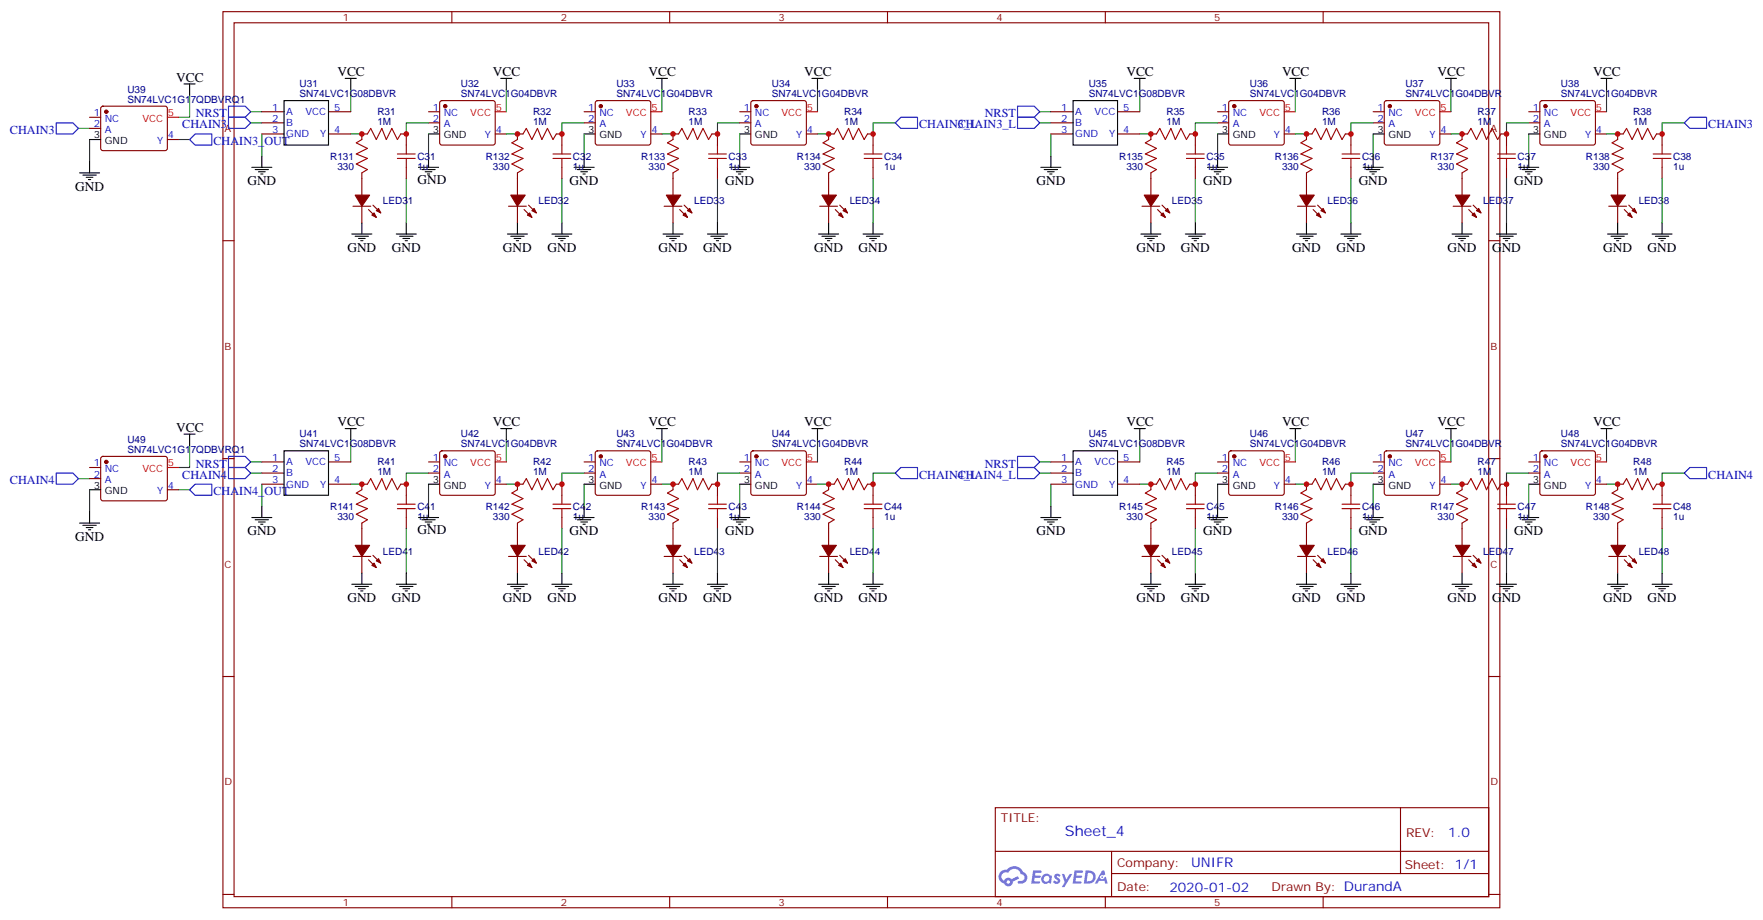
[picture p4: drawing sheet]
<svg xmlns="http://www.w3.org/2000/svg" width="560mm" height="292mm" viewBox="0 0 560 292" stroke-linecap="round" stroke-linejoin="round" font-family="sans-serif">
<g fill="none" stroke="#870000" stroke-width=".35">
<path d="M70.8 3.7h405.3v284.3h-405.3zM74.3 7.2h398.3v277.3h-398.3zM143.4 3.7v3.5M212.6 3.7v3.5M281.7 3.7v3.5M350.9 3.7v3.5M420 3.7v3.5M70.8 76.4h3.5M472.6 76.4h3.5M70.8 145.5h3.5M472.6 145.5h3.5M70.8 214.7h3.5"/>
<path d="M472.6 214.7h3.5M315.9 256.3h156.7v28.2h-156.7zM444.6 256.3v20.9M316 270.1h156.5M352.9 277.2h119.6M352.9 270.1v14.2M70.8 283.8h3.5M143.4 284.5v3.5M212.6 284.5v3.5M281.7 284.5v3.5M350.9 284.5v3.5M420 284.5v3.5"/>
<path d="M472.6 283.8h3.5"/>
</g>
<g fill="#5487ff">
<path d="M334.9 277.5a1.22 1.22 0 0 1 1.8 .2l-.4 .6a.47 .47 0 0 0-.4-.4 .47 .47 0 0 0-.5 .2l.2 .2a1.14 1.14 0 0 1 .7 1.8 1.14 1.14 0 0 1-1.9 0l-.2-.2 .5-.6 .7 .5a.29 .29 0 0 0 .4-.3 .29 .29 0 0 0-.3-.3 1.04 1.04 0 0 1-.6-1.7z"/>
<path d="M327.9 276.2h2.4l.3 .2-.1 .5-1.8 .1-.2 .8h1.6l.3 .4-.4 .4h-1.6l-.1 1.1h1.7l.2 .3-.2 .3-2.7 .1z"/>
<path d="M341.1 276.2l2.7 .2-.2 .5-1.8 .1-.1 .8h1.5l.3 .4-.4 .4-1.5-.1-.2 1.1 1.7 .1 .2 .3-.2 .3-2.6 .1z"/>
<path d="M349.8 276.2h.7l.4 1.3-.6 .3a.69 .69 0 0 0-1.1 .3 .69 .69 0 0 0 .5 .9 .69 .69 0 0 0 .9-.6l.4-.2 .6 2.2h-.8l-.2-.9h-1.7l-.5 .9h-.9z"/>
<path d="M337.1 277.3h.7l.7 1.8 1.1-1.8h.8l-2.5 4.2h-.9l1-1.5z"/>
<path d="M344.6 276.2l-.6 4.2h1.4a2.11 2.11 0 0 0 2.4-2.1 2.11 2.11 0 0 0-2.5-2.1zM345.3 277a1.43 1.43 0 0 1 1.7 1.6 1.43 1.43 0 0 1-2 1z"/>
<path d="M330.9 277.8a1.54 1.54 0 0 0 0 2.2 1.54 1.54 0 0 0 2.1 .1l.6 .3 .3-2.3-.6-.3a1.49 1.49 0 0 0-2.4 0zM331.2 278.8a.95 .95 0 0 1 1.9 0 .95 .95 0 0 1-1.9 0z"/>
<path d="M317.7 276.6a2.18 2.18 0 0 0 1 3.7 1.44 1.44 0 0 0 1.7 .9 1.44 1.44 0 0 0 1.1-1.4l2-1.1-.4-.7-1.9 1a1.47 1.47 0 0 0-2.5 .4 1.39 1.39 0 0 1-.6-1.9 1.39 1.39 0 0 1 2-.5 2.12 2.12 0 0 1 2.1-1.3 2.12 2.12 0 0 1 1.9 1.7 1.14 1.14 0 0 1 1.1 1.4 1.14 1.14 0 0 1-1.6 .7 .43 .43 0 0 0-.6 .4 .43 .43 0 0 0 .4 .5 1.98 1.98 0 0 0 2.6-1.2 1.98 1.98 0 0 0-1.3-2.6 3.1 3.1 0 0 0-5.2-.6l-.9 .1zM319.5 279.9a.55 .55 0 0 1 1.1 0 .55 .55 0 0 1-1.1 0z"/>
<circle cx="349.9" cy="278.3" r=".26"/>
</g>
<g fill="none" stroke="#000" stroke-width=".35">
<path d="M58.4 26.6h3.5M60.2 26.6v3.6M90.2 31.9h14.1v14.1h-14.1zM109.6 24.9h3.5M111.3 24.9v3.5M159 24.9h3.5M160.7 24.9v3.5M208.4 24.9h3.5M210.1 24.9v3.5M257.7 24.9h3.6M259.5 24.9v3.5M340.6 31.9h14.2v14.1h-14.2z"/>
<path d="M360 24.9h3.6M361.8 24.9v3.5M409.4 24.9h3.6M411.2 24.9v3.5M458.8 24.9h3.6M460.6 24.9v3.5M508.2 24.9h3.5M510 24.9v3.5M25.3 54.9h6.3M26.3 55.6h4.3M27.4 56.3h2.1M28.1 57h.7"/>
<path d="M28.4 51.3v3.6M28.4 44.3h3.6M79.9 53.1h6.4M81 53.8h4.2M82.1 54.5h2.1M82.8 55.2h.7M83.1 49.6v3.5M132.9 53.1h6.3M133.9 53.8h4.2M135 54.5h2.1M135.7 55.2h.7M136 42.5h3.6"/>
<path d="M136 49.6v3.5M182.2 53.1h6.4M183.3 53.8h4.2M184.4 54.5h2.1M185.1 55.2h.7M185.4 42.5h3.5M185.4 49.6v3.5M231.6 53.1h6.4M232.7 53.8h4.2M233.8 54.5h2.1M234.5 55.2h.7M234.8 42.5h3.5"/>
<path d="M234.8 49.6v3.5M330.4 53.1h6.4M331.5 53.8h4.2M332.5 54.5h2.1M333.2 55.2h.7M333.6 49.6v3.5M383.3 53.1h6.4M384.4 53.8h4.2M385.4 54.5h2.2M386.2 55.2h.7M386.5 42.5h3.5M386.5 49.6v3.5"/>
<path d="M432.7 53.1h6.4M433.8 53.8h4.2M434.8 54.5h2.2M435.5 55.2h.7M435.9 42.5h3.5M435.9 49.6v3.5M482.1 53.1h6.4M483.2 53.8h4.2M484.2 54.5h2.1M484.9 55.2h.7M485.3 42.5h3.5M485.3 49.6v3.5"/>
<path d="M111.7 74.3h6.3M112.7 75h4.3M113.8 75.7h2.1M114.5 76.4h.7M114.9 70.7v3.6M125.8 74.3h6.4M126.9 75h4.2M127.9 75.7h2.1M128.6 76.4h.7M129 70.7v3.6M161.1 74.3h6.3M162.1 75h4.3"/>
<path d="M163.2 75.7h2.1M163.9 76.4h.7M164.3 70.7v3.6M175.2 74.3h6.3M176.2 75h4.3M177.3 75.7h2.1M178 76.4h.7M178.4 70.7v3.6M210.5 74.3h6.3M211.5 75h4.3M212.6 75.7h2.1M213.3 76.4h.7"/>
<path d="M213.6 70.7v3.6M224.6 74.3h6.3M225.6 75h4.3M226.7 75.7h2.1M227.4 76.4h.7M227.8 70.7v3.6M259.9 74.3h6.3M260.9 75h4.2M262 75.7h2.1M262.7 76.4h.7M263 70.7v3.6M274 74.3h6.3"/>
<path d="M275 75h4.3M276.1 75.7h2.1M276.8 76.4h.7M277.1 70.7v3.6M362.2 74.3h6.3M363.2 75h4.3M364.3 75.7h2.1M365 76.4h.7M365.3 70.7v3.6M376.3 74.3h6.3M377.3 75h4.3M378.4 75.7h2.1"/>
<path d="M379.1 76.4h.7M379.4 70.7v3.6M411.6 74.3h6.3M412.6 75h4.2M413.7 75.7h2.1M414.4 76.4h.7M414.7 70.7v3.6M425.7 74.3h6.3M426.7 75h4.3M427.8 75.7h2.1M428.5 76.4h.7M428.8 70.7v3.6"/>
<path d="M460.9 74.3h6.4M462 75h4.2M463.1 75.7h2.1M463.8 76.4h.7M464.1 70.7v3.6M475.1 74.3h6.3M476.1 75h4.2M477.2 75.7h2.1M477.9 76.4h.7M478.2 70.7v3.6M510.3 74.3h6.4M511.4 75h4.2"/>
<path d="M512.4 75.7h2.2M513.2 76.4h.7M513.5 70.7v3.6M524.4 74.3h6.4M525.5 75h4.2M526.6 75.7h2.1M527.3 76.4h.7M527.6 70.7v3.6M58.4 137.8h3.5M60.2 137.8v3.5M109.6 136h3.5M111.3 136v3.5"/>
<path d="M159 136h3.5M160.7 136v3.5M208.4 136h3.5M210.1 136v3.5M257.7 136h3.6M259.5 136v3.5M360 136h3.6M361.8 136v3.5M409.4 136h3.6M411.2 136v3.5M458.8 136h3.6M460.6 136v3.5"/>
<path d="M508.2 136h3.5M510 136v3.5M28.4 155.4h3.6M90.2 143.1h14.1v14.1h-14.1zM136 153.6h3.6M185.4 153.6h3.5M234.8 153.6h3.5M340.6 143.1h14.2v14.1h-14.2zM386.5 153.6h3.5M435.9 153.6h3.5M485.3 153.6h3.5M25.3 166h6.3"/>
<path d="M26.3 166.7h4.3M27.4 167.4h2.1M28.1 168.1h.7M28.4 162.5v3.5M79.9 164.2h6.4M81 164.9h4.2M82.1 165.6h2.1M82.8 166.3h.7M83.1 160.7v3.5M132.9 164.2h6.3M133.9 164.9h4.2M135 165.6h2.1"/>
<path d="M135.7 166.3h.7M136 160.7v3.5M182.2 164.2h6.4M183.3 164.9h4.2M184.4 165.6h2.1M185.1 166.3h.7M185.4 160.7v3.5M231.6 164.2h6.4M232.7 164.9h4.2M233.8 165.6h2.1M234.5 166.3h.7M234.8 160.7v3.5"/>
<path d="M330.4 164.2h6.4M331.5 164.9h4.2M332.5 165.6h2.1M333.2 166.3h.7M333.6 160.7v3.5M383.3 164.2h6.4M384.4 164.9h4.2M385.4 165.6h2.2M386.2 166.3h.7M386.5 160.7v3.5M432.7 164.2h6.4M433.8 164.9h4.2"/>
<path d="M434.8 165.6h2.2M435.5 166.3h.7M435.9 160.7v3.5M482.1 164.2h6.4M483.2 164.9h4.2M484.2 165.6h2.1M484.9 166.3h.7M485.3 160.7v3.5M111.7 185.4h6.3M112.7 186.1h4.3M113.8 186.8h2.1M114.5 187.5h.7"/>
<path d="M114.9 181.9v3.5M125.8 185.4h6.4M126.9 186.1h4.2M127.9 186.8h2.1M128.6 187.5h.7M129 181.9v3.5M161.1 185.4h6.3M162.1 186.1h4.3M163.2 186.8h2.1M163.9 187.5h.7M164.3 181.9v3.5M175.2 185.4h6.3"/>
<path d="M176.2 186.1h4.3M177.3 186.8h2.1M178 187.5h.7M178.4 181.9v3.5M210.5 185.4h6.3M211.5 186.1h4.3M212.6 186.8h2.1M213.3 187.5h.7M213.6 181.9v3.5M224.6 185.4h6.3M225.6 186.1h4.3M226.7 186.8h2.1"/>
<path d="M227.4 187.5h.7M227.8 181.9v3.5M259.9 185.4h6.3M260.9 186.1h4.2M262 186.8h2.1M262.7 187.5h.7M263 181.9v3.5M274 185.4h6.3M275 186.1h4.3M276.1 186.8h2.1M276.8 187.5h.7M277.1 181.9v3.5"/>
<path d="M362.2 185.4h6.3M363.2 186.1h4.3M364.3 186.8h2.1M365 187.5h.7M365.3 181.9v3.5M376.3 185.4h6.3M377.3 186.1h4.3M378.4 186.8h2.1M379.1 187.5h.7M379.4 181.9v3.5M411.6 185.4h6.3M412.6 186.1h4.2"/>
<path d="M413.7 186.8h2.1M414.4 187.5h.7M414.7 181.9v3.5M425.7 185.4h6.3M426.7 186.1h4.3M427.8 186.8h2.1M428.5 187.5h.7M428.8 181.9v3.5M460.9 185.4h6.4M462 186.1h4.2M463.1 186.8h2.1M463.8 187.5h.7"/>
<path d="M464.1 181.9v3.5M475.1 185.4h6.3M476.1 186.1h4.2M477.2 186.8h2.1M477.9 187.5h.7M478.2 181.9v3.5M510.3 185.4h6.4M511.4 186.1h4.2M512.4 186.8h2.2M513.2 187.5h.7M513.5 181.9v3.5M524.4 185.4h6.4"/>
<path d="M525.5 186.1h4.2M526.6 186.8h2.1M527.3 187.5h.7M527.6 181.9v3.5"/>
</g>
<g fill="none" stroke="#00f" stroke-width=".35">
<path d="M17.9 39h5.2l1.8 1.7-1.8 1.8h-5.2zM72.5 37.2h5.3l1.8 1.8-1.8 1.7h-5.3zM72.5 33.7h5.3l1.8 1.8-1.8 1.7h-5.3zM286 37.2h5.3v3.5h-5.3l-1.8-1.7zM323 33.7h5.3l1.8 1.8-1.8 1.7h-5.3zM323 37.2h5.3l1.8 1.8-1.8 1.7h-5.3zM536.4 37.2h5.3v3.5h-5.3l-1.7-1.7zM60.2 44.3l1.7-1.8h5.3v3.5h-5.3zM17.9 150.1h5.2l1.8 1.8-1.8 1.7h-5.2zM60.2 155.4l1.7-1.8h5.3v3.6h-5.3zM72.5 144.8h5.3l1.8 1.8-1.8 1.7h-5.3zM72.5 148.3h5.3l1.8 1.8-1.8 1.8h-5.3z"/>
<path d="M286 148.3h5.3v3.6h-5.3l-1.8-1.8zM323 148.3h5.3l1.8 1.8-1.8 1.8h-5.3zM323 144.8h5.3l1.8 1.8-1.8 1.7h-5.3zM536.4 148.3h5.3v3.6h-5.3l-1.7-1.8z"/>
</g>
<g fill="none" stroke="#f00" stroke-width=".35">
<path d="M53.1 37.2h3.6M157.2 35.5h3.5M206.6 35.5h3.5M256 35.5h3.5M407.7 35.5h3.5M457.1 35.5h3.5M506.4 35.5h3.6M53.1 148.3h3.6M157.2 146.6h3.5M206.6 146.6h3.5M256 146.6h3.5M407.7 146.6h3.5"/>
<path d="M457.1 146.6h3.5M506.4 146.6h3.6"/>
</g>
<g fill="none" stroke="#870000" stroke-width=".35">
<path d="M28.4 37.2h3.6M32.2 33.9l.5-.2h20l.4 .7v13l-.7 .4-20-.1-.4-.6v-12.7zM83.1 39h7.1M83.1 35.5h7.1M104.3 35.5h7M136 39h3.6M136 35.5h3.6M139.8 32.1l.5-.2h16.2l.5 .2 .2 .5v12.7l-.2 .5-.5 .2h-16.2l-.5-.2-.2-.5v-12.7zM185.4 39h3.5M185.4 35.5h3.5M189.2 32.1l.5-.2h16.2l.5 .2 .2 .5v12.7l-.2 .5-.5 .2h-16.2l-.5-.2-.3-.5v-12.7zM234.8 39h3.5"/>
<path d="M234.8 35.5h3.5M238.6 32.1l.4-.2h16.3l.5 .2 .2 .5v12.7l-.3 .5-.4 .2h-16.3l-.5-.2-.2-.5v-12.7zM333.6 39h7M333.6 35.5h7M354.8 35.5h7M386.5 39h3.5M386.5 35.5h3.5M390.3 32.1l.4-.2h16.3l.5 .2 .2 .5v12.7l-.3 .5-.4 .2h-16.3l-.5-.2-.2-.5v-12.7zM435.9 39h3.5M435.9 35.5h3.5M439.7 32.1l.4-.2h16.3l.5 .2 .2 .5v12.7l-.3 .5-.4 .2h-16.3l-.5-.2-.2-.5v-12.7zM485.3 39h3.5"/>
<path d="M485.3 35.5h3.5M489 32.1l.5-.2h16.2l.5 .2 .2 .5v12.7l-.2 .5-.5 .2h-16.2l-.5-.2-.2-.5v-12.7zM28.4 40.7h3.6M53.1 44.3h3.6M83.1 42.5h7.1M104.3 42.5h7M114.9 54.9v7M116.6 42.5h-1.7v1.8M127.2 42.5h1.8v3.5M129 53.1v3.5M157.2 42.5h3.5M164.3 54.9v7"/>
<path d="M166 42.5h-1.7v1.8M176.6 42.5h1.8v3.5M178.4 53.1v3.5M206.6 42.5h3.5M213.6 54.9v7M215.4 42.5h-1.8v1.8M226 42.5h1.8v3.5M227.8 53.1v3.5M256 42.5h3.5M263 54.9v7M264.8 42.5h-1.8v1.8M275.4 42.5h1.7v3.5"/>
<path d="M277.1 53.1v3.5M333.6 42.5h7M354.8 42.5h7M365.3 54.9v7M367.1 42.5h-1.8v1.8M377.7 42.5h1.7v3.5M379.4 53.1v3.5M407.7 42.5h3.5M414.7 54.9v7M416.5 42.5h-1.8v1.8M427.1 42.5h1.7v3.5M428.8 53.1v3.5"/>
<path d="M457.1 42.5h3.5M464.1 54.9v7M465.9 42.5h-1.8v1.8M476.5 42.5h1.7v3.5M478.2 53.1v3.5M506.4 42.5h3.6M513.5 54.9v7M515.3 42.5h-1.8v1.8M525.9 42.5h1.7v3.5M527.6 53.1v3.5M112 65.4h5.7M114.9 65.4v5.3"/>
<path d="M117 66.5l2.5 2.5M118.4 65.1l2.5 2.5M161.4 65.4h5.7M164.3 65.4v5.3M166.4 66.5l2.4 2.5M167.8 65.1l2.5 2.5M210.8 65.4h5.7M213.6 65.4v5.3M215.8 66.5l2.4 2.5M217.2 65.1l2.4 2.5M260.2 65.4h5.7M263 65.4v5.3"/>
<path d="M265.1 66.5l2.5 2.5M266.6 65.1l2.4 2.5M362.5 65.4h5.7M365.3 65.4v5.3M367.5 66.5l2.4 2.5M368.9 65.1l2.4 2.5M411.9 65.4h5.6M414.7 65.4v5.3M416.8 66.5l2.5 2.5M418.3 65.1l2.4 2.5M461.3 65.4h5.6M464.1 65.4v5.3"/>
<path d="M466.2 66.5l2.5 2.5M467.6 65.1l2.5 2.5M510.7 65.4h5.6M513.5 65.4v5.3M515.6 66.5l2.5 2.5M517 65.1l2.5 2.5M28.4 148.3h3.6M28.4 151.9h3.6M32.2 145l.5-.2 20 .1 .4 .6v13l-.7 .4h-20l-.4-.7v-12.7zM53.1 155.4h3.6M83.1 153.6h7.1M83.1 150.1h7.1"/>
<path d="M83.1 146.6h7.1M104.3 153.6h7M104.3 146.6h7M116.6 153.6h-1.7v1.8M127.2 153.6h1.8v3.6M136 150.1h3.6M136 146.6h3.6M139.8 143.3l.5-.2h16.2l.5 .2 .2 .5v12.7l-.2 .5-.5 .2h-16.2l-.5-.3-.2-.4v-12.7zM157.2 153.6h3.5M166 153.6h-1.7v1.8M176.6 153.6h1.8v3.6M185.4 150.1h3.5"/>
<path d="M185.4 146.6h3.5M189.2 143.3l.5-.2h16.2l.5 .2 .2 .5v12.7l-.2 .5-.5 .2h-16.2l-.5-.3-.3-.4v-12.7zM206.6 153.6h3.5M215.4 153.6h-1.8v1.8M226 153.6h1.8v3.6M234.8 150.1h3.5M234.8 146.6h3.5M238.6 143.3l.4-.2h16.3l.5 .2 .2 .5v12.7l-.3 .5-.4 .2h-16.3l-.5-.3-.2-.4v-12.7zM256 153.6h3.5M264.8 153.6h-1.8v1.8M275.4 153.6h1.7v3.6M333.6 153.6h7"/>
<path d="M333.6 150.1h7M333.6 146.6h7M354.8 153.6h7M354.8 146.6h7M367.1 153.6h-1.8v1.8M377.7 153.6h1.7v3.6M386.5 150.1h3.5M386.5 146.6h3.5M390.3 143.3l.4-.2h16.3l.5 .2 .2 .5v12.7l-.3 .5-.4 .2h-16.3l-.5-.3-.2-.4v-12.7zM407.7 153.6h3.5M416.5 153.6h-1.8v1.8M427.1 153.6h1.7v3.6"/>
<path d="M435.9 150.1h3.5M435.9 146.6h3.5M439.7 143.3l.4-.2h16.3l.5 .2 .2 .5v12.7l-.3 .5-.4 .2h-16.3l-.5-.3-.2-.4v-12.7zM457.1 153.6h3.5M465.9 153.6h-1.8v1.8M476.5 153.6h1.7v3.6M485.3 150.1h3.5M485.3 146.6h3.5M489 143.3l.5-.2h16.2l.5 .2 .2 .5v12.7l-.2 .5-.5 .2h-16.2l-.5-.3-.2-.4v-12.7zM506.4 153.6h3.6M515.3 153.6h-1.8v1.8M525.9 153.6h1.7v3.6"/>
<path d="M112 176.6h5.7M114.9 166v7M114.9 176.6v5.3M117 177.6l2.5 2.5M118.4 176.2l2.5 2.5M129 164.2v3.5M161.4 176.6h5.7M164.3 166v7M164.3 176.6v5.3M166.4 177.6l2.4 2.5M167.8 176.2l2.5 2.5M178.4 164.2v3.5"/>
<path d="M210.8 176.6h5.7M213.6 166v7M213.6 176.6v5.3M215.8 177.6l2.4 2.5M217.2 176.2l2.4 2.5M227.8 164.2v3.5M260.2 176.6h5.7M263 166v7M263 176.6v5.3M265.1 177.6l2.5 2.5M266.6 176.2l2.4 2.5M277.1 164.2v3.5"/>
<path d="M362.5 176.6h5.7M365.3 166v7M365.3 176.6v5.3M367.5 177.6l2.4 2.5M368.9 176.2l2.4 2.5M379.4 164.2v3.5M411.9 176.6h5.6M414.7 166v7M414.7 176.6v5.3M416.8 177.6l2.5 2.5M418.3 176.2l2.4 2.5M428.8 164.2v3.5"/>
<path d="M461.3 176.6h5.6M464.1 166v7M464.1 176.6v5.3M466.2 177.6l2.5 2.5M467.6 176.2l2.5 2.5M478.2 164.2v3.5M510.7 176.6h5.6M513.5 166v7M513.5 176.6v5.3M515.6 177.6l2.5 2.5M517 176.2l2.5 2.5M527.6 164.2v3.5"/>
</g>
<g fill="#870000" stroke="#870000" stroke-width=".35">
<path d="M118 68.3l.7-.7 .8 1.4z"/>
<path d="M120.2 66.1l.7 1.5-1.4-.7z"/>
<path d="M112.7 61.9h4.6l-2.4 3.5z"/>
<path d="M167.4 68.3l.7-.7 .7 1.4z"/>
<path d="M169.5 66.1l.8 1.5-1.5-.7z"/>
<path d="M162.1 61.9h4.6l-2.4 3.5z"/>
<path d="M216.8 68.3l.7-.7 .7 1.4z"/>
<path d="M218.9 66.1l.7 1.5-1.4-.7z"/>
<path d="M211.5 61.9h4.6l-2.5 3.5z"/>
<path d="M266.9 67.6l.7 1.4-1.4-.7z"/>
<path d="M267.6 66.9l.7-.8 .7 1.5z"/>
<path d="M260.9 61.9h4.6l-2.5 3.5z"/>
<path d="M516.7 68.3l.7-.7 .7 1.4z"/>
<path d="M518.8 66.1l.7 1.5-1.4-.7z"/>
<path d="M511.4 61.9h4.6l-2.5 3.5z"/>
<path d="M467.3 68.3l.7-.7 .7 1.4z"/>
<path d="M468.7 66.9l.7-.8 .7 1.5z"/>
<path d="M462 61.9h4.6l-2.5 3.5z"/>
<path d="M417.9 68.3l.7-.7 .7 1.4z"/>
<path d="M419.3 66.9l.7-.8 .7 1.5z"/>
<path d="M412.6 61.9h4.6l-2.5 3.5z"/>
<path d="M369.2 67.6l.7 1.4-1.4-.7z"/>
<path d="M369.9 66.9l.7-.8 .7 1.5z"/>
<path d="M363.2 61.9h4.6l-2.5 3.5z"/>
<path d="M369.2 178.7l.7 1.4-1.4-.7z"/>
<path d="M369.9 178l.7-.7 .7 1.4z"/>
<path d="M363.2 173h4.6l-2.5 3.6z"/>
<path d="M417.9 179.4l.7-.7 .7 1.4z"/>
<path d="M419.3 178l.7-.7 .7 1.4z"/>
<path d="M412.6 173h4.6l-2.5 3.6z"/>
<path d="M468 178.7l.7 1.4-1.4-.7z"/>
<path d="M468.7 178l.7-.7 .7 1.4z"/>
<path d="M462 173h4.6l-2.5 3.6z"/>
<path d="M516.7 179.4l.7-.7 .7 1.4z"/>
<path d="M518.8 177.3l.7 1.4-1.4-.7z"/>
<path d="M511.4 173h4.6l-2.5 3.6z"/>
<path d="M266.9 178.7l.7 1.4-1.4-.7z"/>
<path d="M267.6 178l.7-.7 .7 1.4z"/>
<path d="M260.9 173h4.6l-2.5 3.6z"/>
<path d="M216.8 179.4l.7-.7 .7 1.4z"/>
<path d="M218.9 177.3l.7 1.4-1.4-.7z"/>
<path d="M211.5 173h4.6l-2.5 3.6z"/>
<path d="M168.1 178.7l.7 1.4-1.4-.7z"/>
<path d="M169.5 177.3l.8 1.4-1.5-.7z"/>
<path d="M162.1 173h4.6l-2.4 3.6z"/>
<path d="M118.7 178.7l.8 1.4-1.5-.7z"/>
<path d="M119.5 178l.7-.7 .7 1.4z"/>
<path d="M112.7 173h4.6l-2.4 3.6z"/>
<circle cx="141.3" cy="33.7" r=".53"/>
<circle cx="190.7" cy="33.7" r=".53"/>
<circle cx="240.1" cy="33.7" r=".53"/>
<circle cx="490.6" cy="33.7" r=".53"/>
<circle cx="441.2" cy="33.7" r=".53"/>
<circle cx="391.8" cy="33.7" r=".53"/>
<circle cx="391.8" cy="144.8" r=".53"/>
<circle cx="441.2" cy="144.8" r=".53"/>
<circle cx="490.6" cy="144.8" r=".53"/>
<circle cx="240.1" cy="144.8" r=".53"/>
<circle cx="190.7" cy="144.8" r=".53"/>
<circle cx="141.3" cy="144.8" r=".53"/>
<circle cx="33.7" cy="35.5" r=".53"/>
<circle cx="33.7" cy="146.6" r=".53"/>
</g>
<g fill="none" stroke="#008700" stroke-width=".35">
<path d="M60.2 30.2v7h-3.5M79.6 35.5h3.5M79.6 39h3.5M111.3 28.4v7.1M136 39h-7v3.5M160.7 28.4v7.1M185.4 39h-7v3.5M210.1 28.4v7.1M234.8 39h-7v3.5M259.5 28.4v7.1M284.2 39h-7.1v3.5M330.1 35.5h3.5"/>
<path d="M330.1 39h3.5M361.8 28.4v7.1M386.5 39h-7.1v3.5M411.2 28.4v7.1M435.9 39h-7.1v3.5M460.6 28.4v7.1M485.3 39h-7.1v3.5M510 28.4v7.1M534.7 39h-7.1v3.5M24.9 40.7h3.5M28.4 44.3v7M56.7 44.3h3.5"/>
<path d="M83.1 42.5v7.1M111.3 42.5h3.6M129 56.6v14.1M136 42.5v7.1M160.7 42.5h3.6M178.4 56.6v14.1M185.4 42.5v7.1M210.1 42.5h3.5M227.8 56.6v14.1M234.8 42.5v7.1M259.5 42.5h3.5M277.1 56.6v14.1"/>
<path d="M333.6 42.5v7.1M361.8 42.5h3.5M379.4 56.6v14.1M386.5 42.5v7.1M411.2 42.5h3.5M428.8 56.6v14.1M435.9 42.5v7.1M460.6 42.5h3.5M478.2 56.6v14.1M485.3 42.5v7.1M510 42.5h3.5M527.6 56.6v14.1"/>
<path d="M111.3 139.5v7.1M160.7 139.5v7.1M210.1 139.5v7.1M259.5 139.5v7.1M361.8 139.5v7.1M411.2 139.5v7.1M460.6 139.5v7.1M510 139.5v7.1M24.9 151.9h3.5M28.4 155.4v7.1M56.7 155.4h3.5M60.2 141.3v7h-3.5"/>
<path d="M79.6 146.6h3.5M79.6 150.1h3.5M83.1 153.6v7.1M111.3 153.6h3.6M136 150.1h-7v3.5M136 153.6v7.1M160.7 153.6h3.6M185.4 150.1h-7v3.5M185.4 153.6v7.1M210.1 153.6h3.5M234.8 150.1h-7v3.5M234.8 153.6v7.1"/>
<path d="M259.5 153.6h3.5M284.2 150.1h-7.1v3.5M330.1 146.6h3.5M330.1 150.1h3.5M333.6 153.6v7.1M361.8 153.6h3.5M386.5 150.1h-7.1v3.5M386.5 153.6v7.1M411.2 153.6h3.5M435.9 150.1h-7.1v3.5M435.9 153.6v7.1M460.6 153.6h3.5"/>
<path d="M485.3 150.1h-7.1v3.5M485.3 153.6v7.1M510 153.6h3.5M534.7 150.1h-7.1v3.5M129 167.7v14.2M178.4 167.7v14.2M227.8 167.7v14.2M277.1 167.7v14.2M379.4 167.7v14.2M428.8 167.7v14.2M478.2 167.7v14.2M527.6 167.7v14.2"/>
</g>
<g fill="none" stroke="#a10000" stroke-width=".35">
<path d="M114.9 44.3l-1.8 1 3.5 1.8-3.5 1.8 3.5 1.4-3.5 1.7 3.5 1.8-1.7 1.1M116.6 42.5l1.1-1.8 1.8 3.6 1.7-3.6 1.4 3.6 1.8-3.6 1.8 3.6 1-1.8M126.2 50.3h5.6M126.2 48.9h5.6M129 46v2.9M129 50.3v2.8M164.3 44.3l-1.8 1 3.5 1.8-3.5 1.8 3.5 1.4-3.5 1.7 3.5 1.8-1.7 1.1M166 42.5l1.1-1.8 1.7 3.6 1.8-3.6 1.4 3.6 1.8-3.6 1.7 3.6 1.1-1.8M175.5 50.3h5.7M175.5 48.9h5.7M178.4 46v2.9M178.4 50.3v2.8"/>
<path d="M213.6 44.3l-1.7 1 3.5 1.8-3.5 1.8 3.5 1.4-3.5 1.7 3.5 1.8-1.8 1.1M215.4 42.5l1.1-1.8 1.7 3.6 1.8-3.6 1.4 3.6 1.8-3.6 1.7 3.6 1.1-1.8M224.9 50.3h5.7M224.9 48.9h5.7M227.8 46v2.9M227.8 50.3v2.8M263 44.3l-1.7 1 3.5 1.8-3.5 1.8 3.5 1.4-3.5 1.7 3.5 1.8-1.8 1.1M264.8 42.5l1.1-1.8 1.7 3.6 1.8-3.6 1.4 3.6 1.8-3.6 1.7 3.6 1.1-1.8M274.3 50.3h5.7M274.3 48.9h5.7M277.1 46v2.9M277.1 50.3v2.8"/>
<path d="M365.3 44.3l-1.7 1 3.5 1.8-3.5 1.8 3.5 1.4-3.5 1.7 3.5 1.8-1.8 1.1M367.1 42.5l1.1-1.8 1.7 3.6 1.8-3.6 1.4 3.6 1.8-3.6 1.7 3.6 1.1-1.8M376.6 50.3h5.7M376.6 48.9h5.7M379.4 46v2.9M379.4 50.3v2.8M414.7 44.3l-1.7 1 3.5 1.8-3.5 1.8 3.5 1.4-3.5 1.7 3.5 1.8-1.8 1.1M416.5 42.5l1-1.8 1.8 3.6 1.8-3.6 1.4 3.6 1.8-3.6 1.7 3.6 1.1-1.8M426 50.3h5.7M426 48.9h5.7M428.8 46v2.9M428.8 50.3v2.8"/>
<path d="M464.1 44.3l-1.7 1 3.5 1.8-3.5 1.8 3.5 1.4-3.5 1.7 3.5 1.8-1.8 1.1M465.9 42.5l1-1.8 1.8 3.6 1.8-3.6 1.4 3.6 1.7-3.6 1.8 3.6 1.1-1.8M475.4 50.3h5.6M475.4 48.9h5.6M478.2 46v2.9M478.2 50.3v2.8M513.5 44.3l-1.8 1 3.6 1.8-3.6 1.8 3.6 1.4-3.6 1.7 3.6 1.8-1.8 1.1M515.3 42.5l1-1.8 1.8 3.6 1.8-3.6 1.4 3.6 1.7-3.6 1.8 3.6 1.1-1.8M524.8 50.3h5.6M524.8 48.9h5.6M527.6 46v2.9M527.6 50.3v2.8"/>
<path d="M114.9 155.4l-1.8 1.1 3.5 1.7-3.5 1.8 3.5 1.4-3.5 1.8 3.5 1.7-1.7 1.1M116.6 153.6l1.1-1.7 1.8 3.5 1.7-3.5 1.4 3.5 1.8-3.5 1.8 3.5 1-1.8M126.2 160h5.6M129 157.2v2.8M164.3 155.4l-1.8 1.1 3.5 1.7-3.5 1.8 3.5 1.4-3.5 1.8 3.5 1.7-1.7 1.1M166 153.6l1.1-1.7 1.7 3.5 1.8-3.5 1.4 3.5 1.8-3.5 1.7 3.5 1.1-1.8M175.5 160h5.7M178.4 157.2v2.8M213.6 155.4l-1.7 1.1 3.5 1.7-3.5 1.8 3.5 1.4-3.5 1.8 3.5 1.7-1.8 1.1M215.4 153.6l1.1-1.7 1.7 3.5 1.8-3.5 1.4 3.5 1.8-3.5 1.7 3.5 1.1-1.8M224.9 160h5.7M227.8 157.2v2.8"/>
<path d="M263 155.4l-1.7 1.1 3.5 1.7-3.5 1.8 3.5 1.4-3.5 1.8 3.5 1.7-1.8 1.1M264.8 153.6l1.1-1.7 1.7 3.5 1.8-3.5 1.4 3.5 1.8-3.5 1.7 3.5 1.1-1.8M274.3 160h5.7M277.1 157.2v2.8M365.3 155.4l-1.7 1.1 3.5 1.7-3.5 1.8 3.5 1.4-3.5 1.8 3.5 1.7-1.8 1.1M367.1 153.6l1.1-1.7 1.7 3.5 1.8-3.5 1.4 3.5 1.8-3.5 1.7 3.5 1.1-1.8M376.6 160h5.7M379.4 157.2v2.8M414.7 155.4l-1.7 1.1 3.5 1.7-3.5 1.8 3.5 1.4-3.5 1.8 3.5 1.7-1.8 1.1M416.5 153.6l1-1.7 1.8 3.5 1.8-3.5 1.4 3.5 1.8-3.5 1.7 3.5 1.1-1.8M426 160h5.7M428.8 157.2v2.8"/>
<path d="M464.1 155.4l-1.7 1.1 3.5 1.7-3.5 1.8 3.5 1.4-3.5 1.8 3.5 1.7-1.8 1.1M465.9 153.6l1-1.7 1.8 3.5 1.8-3.5 1.4 3.5 1.7-3.5 1.8 3.5 1.1-1.8M475.4 160h5.6M478.2 157.2v2.8M513.5 155.4l-1.8 1.1 3.6 1.7-3.6 1.8 3.6 1.4-3.6 1.8 3.6 1.7-1.8 1.1M515.3 153.6l1-1.7 1.8 3.5 1.8-3.5 1.4 3.5 1.7-3.5 1.8 3.5 1.1-1.8M524.8 160h5.6M527.6 157.2v2.8M126.2 161.4h5.6M129 161.4v2.8M175.5 161.4h5.7M178.4 161.4v2.8"/>
<path d="M224.9 161.4h5.7M227.8 161.4v2.8M274.3 161.4h5.7M277.1 161.4v2.8M376.6 161.4h5.7M379.4 161.4v2.8M426 161.4h5.7M428.8 161.4v2.8M475.4 161.4h5.6M478.2 161.4v2.8M524.8 161.4h5.6M527.6 161.4v2.8"/>
</g>
<g fill="#c00">
<circle cx="365.3" cy="153.6" r=".88"/>
<circle cx="213.6" cy="153.6" r=".88"/>
<circle cx="277.1" cy="153.6" r=".88"/>
<circle cx="178.4" cy="153.6" r=".88"/>
<circle cx="129" cy="153.6" r=".88"/>
<circle cx="227.8" cy="153.6" r=".88"/>
<circle cx="114.9" cy="153.6" r=".88"/>
<circle cx="164.3" cy="153.6" r=".88"/>
<circle cx="263" cy="153.6" r=".88"/>
<circle cx="464.1" cy="153.6" r=".88"/>
<circle cx="527.6" cy="153.6" r=".88"/>
<circle cx="428.8" cy="153.6" r=".88"/>
<circle cx="478.2" cy="153.6" r=".88"/>
<circle cx="414.7" cy="153.6" r=".88"/>
<circle cx="513.5" cy="153.6" r=".88"/>
<circle cx="379.4" cy="153.6" r=".88"/>
<circle cx="379.4" cy="42.5" r=".88"/>
<circle cx="513.5" cy="42.5" r=".88"/>
<circle cx="414.7" cy="42.5" r=".88"/>
<circle cx="478.2" cy="42.5" r=".88"/>
<circle cx="428.8" cy="42.5" r=".88"/>
<circle cx="527.6" cy="42.5" r=".88"/>
<circle cx="464.1" cy="42.5" r=".88"/>
<circle cx="263" cy="42.5" r=".88"/>
<circle cx="164.3" cy="42.5" r=".88"/>
<circle cx="114.9" cy="42.5" r=".88"/>
<circle cx="227.8" cy="42.5" r=".88"/>
<circle cx="129" cy="42.5" r=".88"/>
<circle cx="178.4" cy="42.5" r=".88"/>
<circle cx="277.1" cy="42.5" r=".88"/>
<circle cx="213.6" cy="42.5" r=".88"/>
<circle cx="365.3" cy="42.5" r=".88"/>
</g>
<text font-size="4.6" fill="#00f" x="338" y="265.3">Sheet_4</text>
<g font-size="4.2">
<text x="56" y="25.9">VCC</text>
<text x="107.1" y="24.2">VCC</text>
<text x="156.5" y="24.2">VCC</text>
<text x="205.9" y="24.2">VCC</text>
<text x="255.3" y="24.2">VCC</text>
<text x="357.6" y="24.2">VCC</text>
<text x="407" y="24.2">VCC</text>
<text x="456.4" y="24.2">VCC</text>
<text x="505.7" y="24.2">VCC</text>
<text x="78.5" y="58.7">GND</text>
<text x="132.5" y="58.4">GND</text>
<text x="180.8" y="58.7">GND</text>
<text x="230.2" y="58.7">GND</text>
<text x="329" y="58.7">GND</text>
<text x="381.9" y="58.7">GND</text>
<text x="431.3" y="58.7">GND</text>
<text x="480.7" y="58.7">GND</text>
<text x="23.8" y="60.5">GND</text>
<text x="110.3" y="79.9">GND</text>
<text x="124.4" y="79.9">GND</text>
<text x="159.7" y="79.9">GND</text>
<text x="173.8" y="79.9">GND</text>
<text x="209.1" y="79.9">GND</text>
<text x="223.2" y="79.9">GND</text>
<text x="258.4" y="79.9">GND</text>
<text x="272.6" y="79.9">GND</text>
<text x="360.8" y="79.9">GND</text>
<text x="374.9" y="79.9">GND</text>
<text x="410.1" y="79.9">GND</text>
<text x="424.3" y="79.9">GND</text>
<text x="459.5" y="79.9">GND</text>
<text x="473.6" y="79.9">GND</text>
<text x="508.9" y="79.9">GND</text>
<text x="523" y="79.9">GND</text>
<text x="56" y="137.1">VCC</text>
<text x="107.1" y="135.3">VCC</text>
<text x="156.5" y="135.3">VCC</text>
<text x="205.9" y="135.3">VCC</text>
<text x="255.3" y="135.3">VCC</text>
<text x="357.6" y="135.3">VCC</text>
<text x="407" y="135.3">VCC</text>
<text x="456.4" y="135.3">VCC</text>
<text x="505.7" y="135.3">VCC</text>
<text x="23.8" y="171.6">GND</text>
<text x="78.5" y="169.9">GND</text>
<text x="132.5" y="169.5">GND</text>
<text x="180.8" y="169.9">GND</text>
<text x="230.2" y="169.9">GND</text>
<text x="329" y="169.9">GND</text>
<text x="381.9" y="169.9">GND</text>
<text x="431.3" y="169.9">GND</text>
<text x="480.7" y="169.9">GND</text>
<text x="110.3" y="191">GND</text>
<text x="124.4" y="191">GND</text>
<text x="159.7" y="191">GND</text>
<text x="173.8" y="191">GND</text>
<text x="209.1" y="191">GND</text>
<text x="223.2" y="191">GND</text>
<text x="258.4" y="191">GND</text>
<text x="272.6" y="191">GND</text>
<text x="360.8" y="191">GND</text>
<text x="374.9" y="191">GND</text>
<text x="410.1" y="191">GND</text>
<text x="424.3" y="191">GND</text>
<text x="459.5" y="191">GND</text>
<text x="473.6" y="191">GND</text>
<text x="508.9" y="191">GND</text>
<text x="523" y="191">GND</text>
</g>
<g font-size="4.2" fill="#00f">
<text x="459.7" y="265.6">1.0</text>
<text x="378.1" y="275.1">UNIFR</text>
<text x="371.2" y="282.9">2020-01-02</text>
</g>
<g font-size="3.9" fill="#00f">
<text x="57.8" y="40.7">CHAIN3</text>
<text x="62.1" y="37.2">NRST</text>
<text x="291.8" y="40.7">CHAIN3_L</text>
<text x="304" y="40.7">CHAIN3_L</text>
<text x="312.6" y="37.2">NRST</text>
<text x="542.3" y="40.7">CHAIN3</text>
<text x="3.2" y="42.5">CHAIN3</text>
<text x="67.8" y="46">CHAIN3_OUT</text>
<text x="62.1" y="148.3">NRST</text>
<text x="312.6" y="148.3">NRST</text>
<text x="3.2" y="153.6">CHAIN4</text>
<text x="57.8" y="151.9">CHAIN4</text>
<text x="291.8" y="151.9">CHAIN4_L</text>
<text x="304" y="151.9">CHAIN4_L</text>
<text x="542.3" y="151.9">CHAIN4</text>
<text x="67.8" y="157.2">CHAIN4_OUT</text>
</g>
<g font-size="3.9" fill="#800">
<text x="317.7" y="260.9">TITLE:</text>
<text x="446.3" y="265.6">REV:</text>
<text x="354.6" y="275.1">Company:</text>
<text x="446" y="275.7">Sheet: 1/1</text>
<text x="354.6" y="282.8">Date:</text>
<text x="403.7" y="282.8">Drawn By: DurandA</text>
</g>
<g font-size="3.2" fill="#800">
<text x="108.9" y="6.7">1</text>
<text x="178" y="6.7">2</text>
<text x="247.2" y="6.7">3</text>
<text x="316.3" y="6.7">4</text>
<text x="385.4" y="6.7">5</text>
<text x="71.3" y="41.8">A</text>
<text x="473.1" y="41.8">A</text>
<text x="71.3" y="110.9">B</text>
<text x="473.1" y="110.9">B</text>
<text x="71.3" y="180.1">C</text>
<text x="473.1" y="180.1">C</text>
<text x="71.3" y="249.2">D</text>
<text x="473.1" y="249.2">D</text>
<text x="108.9" y="287.5">1</text>
<text x="178" y="287.5">2</text>
<text x="247.2" y="287.5">3</text>
<text x="316.3" y="287.5">4</text>
<text x="385.4" y="287.5">5</text>
</g>
<g font-size="3.2" fill="#000080">
<text x="40.4" y="29.5">U39</text>
<text x="95.1" y="27.6">U31</text>
<text x="146.3" y="27.5">U32</text>
<text x="195.7" y="27.5">U33</text>
<text x="245.1" y="27.5">U34</text>
<text x="345.6" y="27.6">U35</text>
<text x="396.7" y="27.5">U36</text>
<text x="446.1" y="27.5">U37</text>
<text x="495.5" y="27.5">U38</text>
<text x="40.4" y="32.6">SN74LVC1G17QDBVRQ1</text>
<text x="95.1" y="30.9">SN74LVC1G08DBVR</text>
<text x="146.3" y="30.7">SN74LVC1G04DBVR</text>
<text x="195.7" y="30.7">SN74LVC1G04DBVR</text>
<text x="245.1" y="30.7">SN74LVC1G04DBVR</text>
<text x="345.6" y="30.9">SN74LVC1G08DBVR</text>
<text x="396.7" y="30.7">SN74LVC1G04DBVR</text>
<text x="446.1" y="30.7">SN74LVC1G04DBVR</text>
<text x="495.5" y="30.7">SN74LVC1G04DBVR</text>
<text x="119.8" y="39.7">1M</text>
<text x="119.8" y="36.5">R31</text>
<text x="169.2" y="39.7">1M</text>
<text x="169.2" y="36.5">R32</text>
<text x="218.6" y="39.7">1M</text>
<text x="218.6" y="36.5">R33</text>
<text x="268" y="39.7">1M</text>
<text x="268" y="36.5">R34</text>
<text x="370.3" y="39.7">1M</text>
<text x="370.3" y="36.5">R35</text>
<text x="419.7" y="39.7">1M</text>
<text x="419.7" y="36.5">R36</text>
<text x="469.1" y="39.7">1M</text>
<text x="469.1" y="36.5">R37</text>
<text x="518.5" y="39.7">1M</text>
<text x="518.5" y="36.5">R38</text>
<text x="104.8" y="50.7">R131</text>
<text x="107.1" y="53.9">330</text>
<text x="132.5" y="53.9">1u</text>
<text x="132.5" y="50.7">C31</text>
<text x="154.2" y="50.7">R132</text>
<text x="156.5" y="53.9">330</text>
<text x="181.9" y="53.9">1u</text>
<text x="181.9" y="50.7">C32</text>
<text x="203.6" y="50.7">R133</text>
<text x="205.9" y="53.9">330</text>
<text x="231.3" y="53.9">1u</text>
<text x="231.3" y="50.7">C33</text>
<text x="253" y="50.7">R134</text>
<text x="255.3" y="53.9">330</text>
<text x="280.7" y="53.9">1u</text>
<text x="280.7" y="50.7">C34</text>
<text x="355.3" y="50.7">R135</text>
<text x="357.6" y="53.9">330</text>
<text x="383" y="53.9">1u</text>
<text x="383" y="50.7">C35</text>
<text x="404.7" y="50.7">R136</text>
<text x="407" y="53.9">330</text>
<text x="432.4" y="53.9">1u</text>
<text x="432.4" y="50.7">C36</text>
<text x="454.1" y="50.7">R137</text>
<text x="456.3" y="53.9">330</text>
<text x="481.8" y="53.9">1u</text>
<text x="481.8" y="50.7">C37</text>
<text x="503.4" y="50.7">R138</text>
<text x="505.7" y="53.9">330</text>
<text x="531.1" y="53.9">1u</text>
<text x="531.1" y="50.7">C38</text>
<text x="121.6" y="64.8">LED31</text>
<text x="171" y="64.8">LED32</text>
<text x="220.3" y="64.8">LED33</text>
<text x="269.7" y="64.8">LED34</text>
<text x="372" y="64.8">LED35</text>
<text x="421.4" y="64.8">LED36</text>
<text x="470.8" y="64.8">LED37</text>
<text x="520.2" y="64.8">LED38</text>
<text x="40.4" y="143.8">SN74LVC1G17QDBVRQ1</text>
<text x="40.4" y="140.6">U49</text>
<text x="95.1" y="142">SN74LVC1G08DBVR</text>
<text x="95.1" y="138.8">U41</text>
<text x="146.3" y="141.8">SN74LVC1G04DBVR</text>
<text x="146.3" y="138.6">U42</text>
<text x="195.7" y="141.8">SN74LVC1G04DBVR</text>
<text x="195.7" y="138.6">U43</text>
<text x="245.1" y="141.8">SN74LVC1G04DBVR</text>
<text x="245.1" y="138.6">U44</text>
<text x="345.6" y="142">SN74LVC1G08DBVR</text>
<text x="345.6" y="138.8">U45</text>
<text x="396.7" y="141.8">SN74LVC1G04DBVR</text>
<text x="396.7" y="138.6">U46</text>
<text x="446.1" y="141.8">SN74LVC1G04DBVR</text>
<text x="446.1" y="138.6">U47</text>
<text x="495.5" y="141.8">SN74LVC1G04DBVR</text>
<text x="495.5" y="138.6">U48</text>
<text x="119.8" y="147.6">R41</text>
<text x="169.2" y="147.6">R42</text>
<text x="218.6" y="147.6">R43</text>
<text x="268" y="147.6">R44</text>
<text x="370.3" y="147.6">R45</text>
<text x="419.7" y="147.6">R46</text>
<text x="469.1" y="147.6">R47</text>
<text x="518.5" y="147.6">R48</text>
<text x="119.8" y="150.8">1M</text>
<text x="169.2" y="150.8">1M</text>
<text x="218.6" y="150.8">1M</text>
<text x="268" y="150.8">1M</text>
<text x="370.3" y="150.8">1M</text>
<text x="419.7" y="150.8">1M</text>
<text x="469.1" y="150.8">1M</text>
<text x="518.5" y="150.8">1M</text>
<text x="104.8" y="161.9">R141</text>
<text x="132.5" y="161.9">C41</text>
<text x="154.2" y="161.9">R142</text>
<text x="181.9" y="161.9">C42</text>
<text x="203.6" y="161.9">R143</text>
<text x="231.3" y="161.9">C43</text>
<text x="253" y="161.9">R144</text>
<text x="280.7" y="161.9">C44</text>
<text x="355.3" y="161.9">R145</text>
<text x="383" y="161.9">C45</text>
<text x="404.7" y="161.9">R146</text>
<text x="432.4" y="161.9">C46</text>
<text x="454.1" y="161.9">R147</text>
<text x="481.8" y="161.9">C47</text>
<text x="503.4" y="161.9">R148</text>
<text x="531.1" y="161.9">C48</text>
<text x="107.1" y="165">330</text>
<text x="132.5" y="165">1u</text>
<text x="156.5" y="165">330</text>
<text x="181.9" y="165">1u</text>
<text x="205.9" y="165">330</text>
<text x="231.3" y="165">1u</text>
<text x="255.3" y="165">330</text>
<text x="280.7" y="165">1u</text>
<text x="357.6" y="165">330</text>
<text x="383" y="165">1u</text>
<text x="407" y="165">330</text>
<text x="432.4" y="165">1u</text>
<text x="456.3" y="165">330</text>
<text x="481.8" y="165">1u</text>
<text x="505.7" y="165">330</text>
<text x="531.1" y="165">1u</text>
<text x="121.6" y="175.9">LED41</text>
<text x="171" y="175.9">LED42</text>
<text x="220.3" y="175.9">LED43</text>
<text x="269.7" y="175.9">LED44</text>
<text x="372" y="175.9">LED45</text>
<text x="421.4" y="175.9">LED46</text>
<text x="470.8" y="175.9">LED47</text>
<text x="520.2" y="175.9">LED48</text>
</g>
<g font-size="3.2" fill="#00f">
<text x="86.4" y="35.1">1</text>
<text x="106" y="35.1">5</text>
<text x="137.4" y="35.1">1</text>
<text x="186.8" y="35.1">1</text>
<text x="236.1" y="35.1">1</text>
<text x="336.9" y="35.1">1</text>
<text x="356.5" y="35.1">5</text>
<text x="387.8" y="35.1">1</text>
<text x="437.2" y="35.1">1</text>
<text x="486.6" y="35.1">1</text>
<text x="29.8" y="36.9">1</text>
<text x="29.8" y="40.4">2</text>
<text x="33.3" y="38.6">NC</text>
<text x="86.4" y="38.6">2</text>
<text x="90.9" y="36.5">A</text>
<text x="90.9" y="40">B</text>
<text x="97" y="36.5">VCC</text>
<text x="137.4" y="38.6">2</text>
<text x="140.9" y="40.4">A</text>
<text x="140.9" y="36.9">NC</text>
<text x="186.8" y="38.6">2</text>
<text x="190.3" y="40.4">A</text>
<text x="190.3" y="36.9">NC</text>
<text x="236.1" y="38.6">2</text>
<text x="239.6" y="40.4">A</text>
<text x="239.6" y="36.9">NC</text>
<text x="336.9" y="38.6">2</text>
<text x="341.3" y="36.5">A</text>
<text x="341.3" y="40">B</text>
<text x="347.4" y="36.5">VCC</text>
<text x="387.8" y="38.6">2</text>
<text x="391.3" y="40.4">A</text>
<text x="391.3" y="36.9">NC</text>
<text x="437.2" y="38.6">2</text>
<text x="440.7" y="40.4">A</text>
<text x="440.7" y="36.9">NC</text>
<text x="486.6" y="38.6">2</text>
<text x="490.1" y="40.4">A</text>
<text x="490.1" y="36.9">NC</text>
<text x="33.3" y="42.2">A</text>
<text x="49.9" y="45.7">Y</text>
<text x="53.3" y="43.9">4</text>
<text x="86.4" y="42.2">3</text>
<text x="90.9" y="43.6">GND</text>
<text x="101.6" y="43.6">Y</text>
<text x="106" y="42.2">4</text>
<text x="153.9" y="43.9">Y</text>
<text x="157.4" y="42.2">4</text>
<text x="203.3" y="43.9">Y</text>
<text x="206.8" y="42.2">4</text>
<text x="252.7" y="43.9">Y</text>
<text x="256.2" y="42.2">4</text>
<text x="336.9" y="42.2">3</text>
<text x="341.3" y="43.6">GND</text>
<text x="352.1" y="43.6">Y</text>
<text x="356.5" y="42.2">4</text>
<text x="404.4" y="43.9">Y</text>
<text x="407.8" y="42.2">4</text>
<text x="453.8" y="43.9">Y</text>
<text x="457.2" y="42.2">4</text>
<text x="503.2" y="43.9">Y</text>
<text x="506.6" y="42.2">4</text>
<text x="29.8" y="148">1</text>
<text x="33.3" y="149.8">NC</text>
<text x="86.4" y="146.2">1</text>
<text x="86.4" y="149.8">2</text>
<text x="90.9" y="147.6">A</text>
<text x="97" y="147.6">VCC</text>
<text x="106" y="146.2">5</text>
<text x="137.4" y="149.8">2</text>
<text x="137.4" y="146.2">1</text>
<text x="140.9" y="148">NC</text>
<text x="186.8" y="149.8">2</text>
<text x="186.8" y="146.2">1</text>
<text x="190.3" y="148">NC</text>
<text x="236.1" y="149.8">2</text>
<text x="236.1" y="146.2">1</text>
<text x="239.6" y="148">NC</text>
<text x="336.9" y="146.2">1</text>
<text x="336.9" y="149.8">2</text>
<text x="341.3" y="147.6">A</text>
<text x="347.4" y="147.6">VCC</text>
<text x="356.5" y="146.2">5</text>
<text x="387.8" y="149.8">2</text>
<text x="387.8" y="146.2">1</text>
<text x="391.3" y="148">NC</text>
<text x="437.2" y="149.8">2</text>
<text x="437.2" y="146.2">1</text>
<text x="440.7" y="148">NC</text>
<text x="486.6" y="149.8">2</text>
<text x="486.6" y="146.2">1</text>
<text x="490.1" y="148">NC</text>
<text x="29.8" y="151.5">2</text>
<text x="33.3" y="153.3">A</text>
<text x="53.3" y="155">4</text>
<text x="86.4" y="153.3">3</text>
<text x="90.9" y="151.2">B</text>
<text x="90.9" y="154.7">GND</text>
<text x="101.6" y="154.7">Y</text>
<text x="106" y="153.3">4</text>
<text x="140.9" y="151.5">A</text>
<text x="153.9" y="155">Y</text>
<text x="157.4" y="153.3">4</text>
<text x="190.3" y="151.5">A</text>
<text x="203.3" y="155">Y</text>
<text x="206.8" y="153.3">4</text>
<text x="239.6" y="151.5">A</text>
<text x="252.7" y="155">Y</text>
<text x="256.2" y="153.3">4</text>
<text x="336.9" y="153.3">3</text>
<text x="341.3" y="151.2">B</text>
<text x="341.3" y="154.7">GND</text>
<text x="352.1" y="154.7">Y</text>
<text x="356.5" y="153.3">4</text>
<text x="391.3" y="151.5">A</text>
<text x="404.4" y="155">Y</text>
<text x="407.8" y="153.3">4</text>
<text x="440.7" y="151.5">A</text>
<text x="453.8" y="155">Y</text>
<text x="457.2" y="153.3">4</text>
<text x="490.1" y="151.5">A</text>
<text x="503.2" y="155">Y</text>
<text x="506.6" y="153.3">4</text>
<text x="49.9" y="156.8">Y</text>
</g>
<g font-size="3.2" fill="#f00">
<text x="157.4" y="35.1">5</text>
<text x="206.8" y="35.1">5</text>
<text x="256.2" y="35.1">5</text>
<text x="407.8" y="35.1">5</text>
<text x="457.2" y="35.1">5</text>
<text x="506.6" y="35.1">5</text>
<text x="45.2" y="38.6">VCC</text>
<text x="53.3" y="36.9">5</text>
<text x="149.3" y="36.9">VCC</text>
<text x="198.7" y="36.9">VCC</text>
<text x="248.1" y="36.9">VCC</text>
<text x="399.8" y="36.9">VCC</text>
<text x="449.2" y="36.9">VCC</text>
<text x="498.5" y="36.9">VCC</text>
<text x="45.2" y="149.8">VCC</text>
<text x="53.3" y="148">5</text>
<text x="149.3" y="148">VCC</text>
<text x="157.4" y="146.2">5</text>
<text x="198.7" y="148">VCC</text>
<text x="206.8" y="146.2">5</text>
<text x="248.1" y="148">VCC</text>
<text x="256.2" y="146.2">5</text>
<text x="399.8" y="148">VCC</text>
<text x="407.8" y="146.2">5</text>
<text x="449.2" y="148">VCC</text>
<text x="457.2" y="146.2">5</text>
<text x="498.5" y="148">VCC</text>
<text x="506.6" y="146.2">5</text>
</g>
<g font-size="3.2">
<text x="29.8" y="43.9">3</text>
<text x="33.3" y="45.7">GND</text>
<text x="137.4" y="42.2">3</text>
<text x="140.9" y="43.9">GND</text>
<text x="186.8" y="42.2">3</text>
<text x="190.3" y="43.9">GND</text>
<text x="236.1" y="42.2">3</text>
<text x="239.6" y="43.9">GND</text>
<text x="387.8" y="42.2">3</text>
<text x="391.3" y="43.9">GND</text>
<text x="437.2" y="42.2">3</text>
<text x="440.7" y="43.9">GND</text>
<text x="486.6" y="42.2">3</text>
<text x="490.1" y="43.9">GND</text>
<text x="29.8" y="155">3</text>
<text x="137.4" y="153.3">3</text>
<text x="140.9" y="155">GND</text>
<text x="186.8" y="153.3">3</text>
<text x="190.3" y="155">GND</text>
<text x="236.1" y="153.3">3</text>
<text x="239.6" y="155">GND</text>
<text x="387.8" y="153.3">3</text>
<text x="391.3" y="155">GND</text>
<text x="437.2" y="153.3">3</text>
<text x="440.7" y="155">GND</text>
<text x="486.6" y="153.3">3</text>
<text x="490.1" y="155">GND</text>
<text x="33.3" y="156.8">GND</text>
</g>
</svg>
